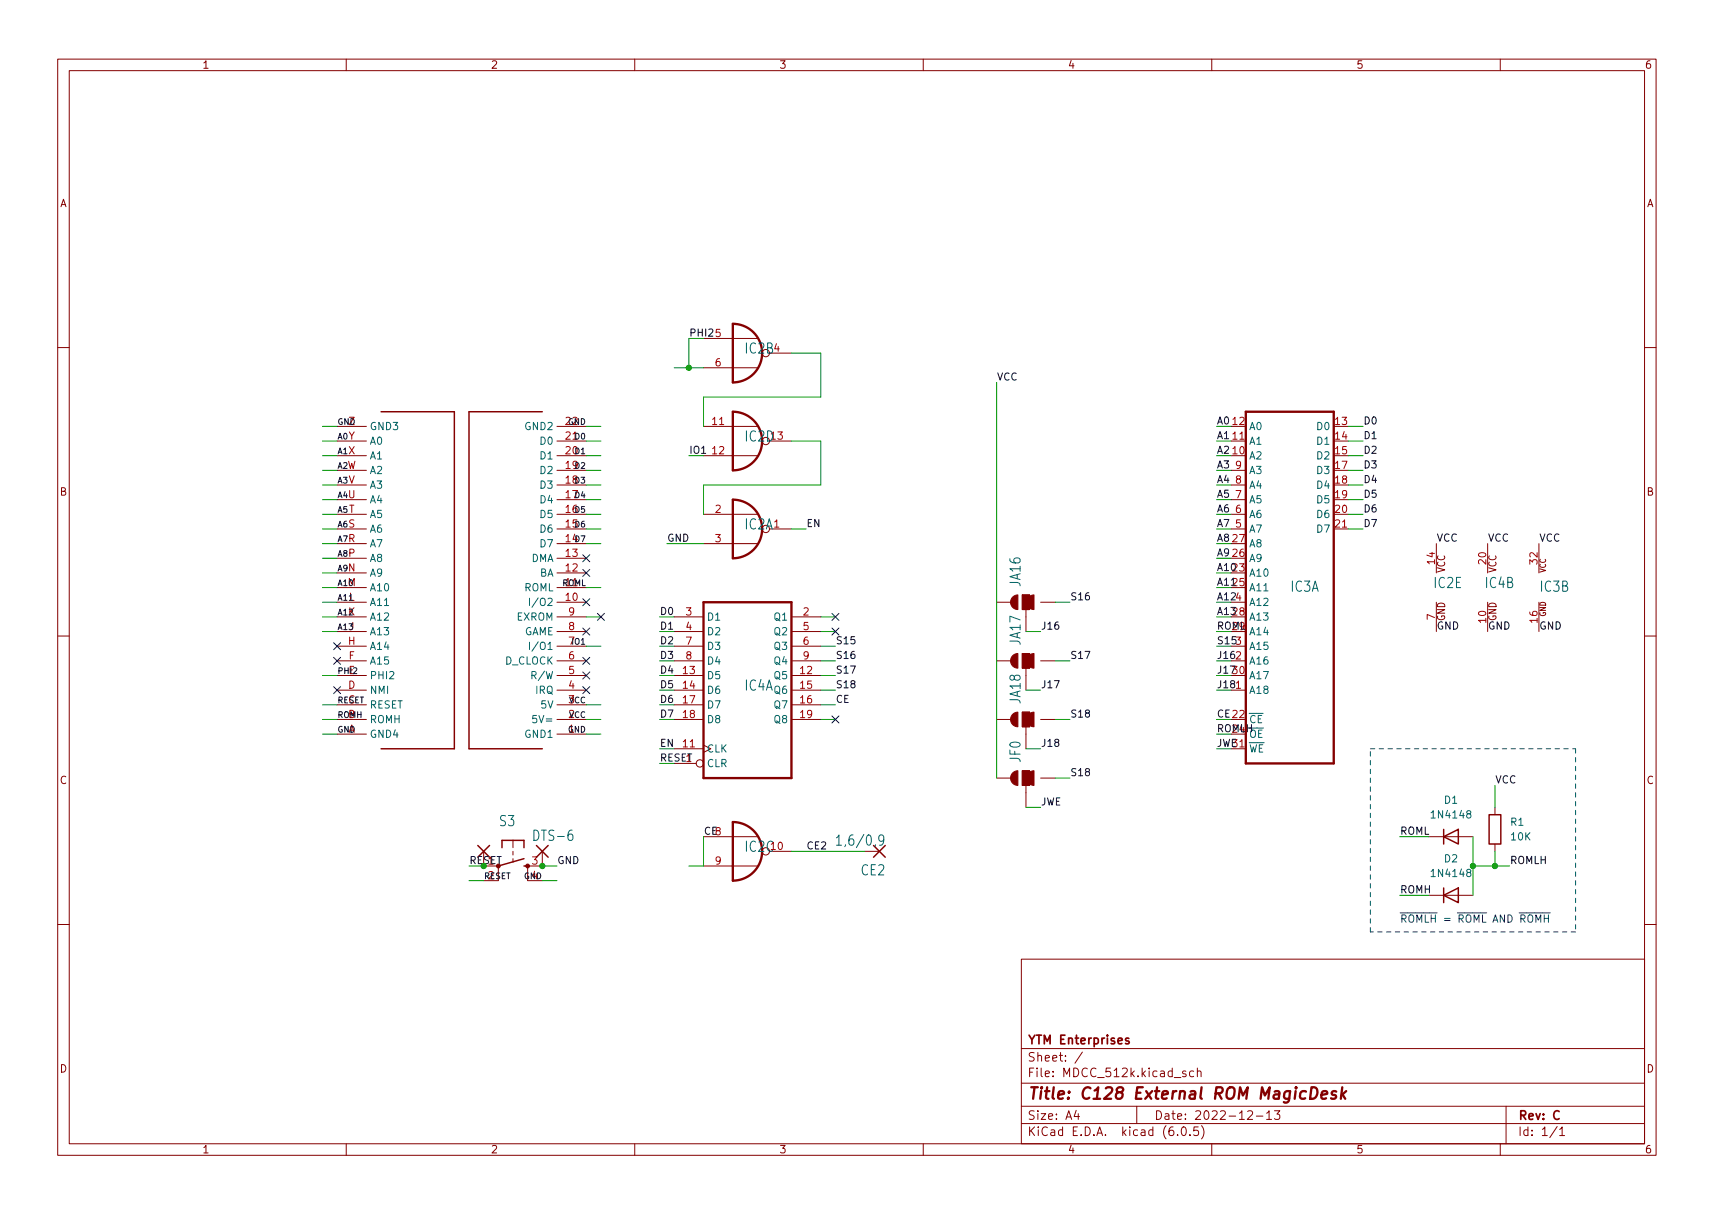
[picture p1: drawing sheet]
<svg xmlns="http://www.w3.org/2000/svg" width="297mm" height="210mm" viewBox="0 0 297 210" stroke-linecap="round" stroke-linejoin="round" font-family="sans-serif">
<g fill="none" stroke="#840000" stroke-width=".17">
<path d="M10 10.2h277v190.1h-277zM12 12.2h273v186.1h-273zM60 10.2v2M110 10.2v2M160 10.2v2M210 10.2v2M260 10.2v2M121.9 58.7h9.4M10 60.2h2M58.4 79h5.1M58.4 76.4h5.1M58.4 73.9h5.1"/>
<path d="M96.5 79h5.1M96.5 76.4h5.1M96.5 73.9h5.1M121.9 79h9.4M121.9 73.9h9.4M121.9 63.7h9.4M133.3 76.4h3.9M133.3 61.2h3.9M213.4 76.4h2.5M285 60.2h2M58.4 99.3h5.1M58.4 96.8h5.1"/>
<path d="M58.4 94.2h5.1M58.4 91.7h5.1M58.4 89.1h5.1M58.4 86.6h5.1M58.4 84.1h5.1M58.4 81.5h5.1M96.5 99.3h5.1M96.5 96.8h5.1M96.5 94.2h5.1M96.5 91.7h5.1M96.5 89.1h5.1M96.5 86.6h5.1"/>
<path d="M96.5 84.1h5.1M96.5 81.5h5.1M121.9 94.2h9.4M121.9 89.1h9.4M133.3 91.7h3.9M213.4 91.7h2.5M213.4 89.1h2.5M213.4 86.6h2.5M213.4 84.1h2.5M213.4 81.5h2.5M231.1 91.7h2.6M248.9 94.2v5.1"/>
<path d="M257.8 94.2v5.1M266.7 94.2v5.1M10 110.2h2M58.4 104.4h5.1M58.4 101.8h5.1M58.4 119.6h5.1M58.4 117.1h5.1M58.4 114.5h5.1M58.4 112h5.1M58.4 109.5h5.1M58.4 106.9h5.1M96.5 104.4h5.1"/>
<path d="M96.5 101.8h5.1M96.5 119.6h5.1M96.5 117.1h5.1M96.5 114.5h5.1M96.5 112h5.1M96.5 109.5h5.1M96.5 106.9h5.1M116.8 119.6h5.1M116.8 117.1h5.1M116.8 114.5h5.1M116.8 112h5.1M116.8 109.5h5.1"/>
<path d="M116.8 106.9h5.1M137.2 119.6h5M137.2 117.1h5M137.2 114.5h5M137.2 112h5M137.2 109.5h5M137.2 106.9h5M172.7 104.4h2.6M172.7 114.5h2.6M177.2 103.1h1.2v2.6h-1.2zM177.2 113.3h1.2v2.5h-1.2zM177.8 105.7v3.8"/>
<path d="M177.8 115.8v3.8M180.3 104.4h2.6M180.3 114.5h2.6M213.4 104.4h2.5M213.4 119.6h2.5M213.4 114.5h2.5M213.4 112h2.5M248.9 104.4v5.1M257.8 104.4v5.1M266.7 104.4v5.1M285 110.2h2M58.4 127.2h5.1"/>
<path d="M58.4 124.7h5.1M58.4 122.2h5.1M96.5 127.2h5.1M96.5 124.7h5.1M96.5 122.2h5.1M116.8 124.7h5.1M116.8 122.2h5.1M116.8 132.3h3.8M116.8 129.8h5.1M137.2 124.7h5M137.2 122.2h5M172.7 124.7h2.6"/>
<path d="M172.7 134.9h2.6M177.2 133.6h1.2v2.5h-1.2zM177.2 123.4h1.2v2.6h-1.2zM177.8 126v3.8M177.8 136.1v3.8M180.3 124.7h2.6M180.3 134.9h2.6M213.4 129.8h2.5M259.1 139.9v1.3M83.8 147.6v2.5M86.4 150.1v2.5h-2.6M88.9 145.7v1.2"/>
<path d="M88.9 147.6v.6M88.9 148.8v.7M94 147.6v2.5h-2.6v2.5h2.6M121.9 150.1h9.4M121.9 145h9.4M133.3 147.6h3.9M247.6 145h7.7M247.6 155.2h7.7M259.1 146.3v1.3M10 160.2h2M177 166.3h108v32h-108zM285 160.2h2"/>
<path d="M60 198.3v2M110 198.3v2M160 198.3v2M177 194.8h108M177 191.8h108M177 187.8h108M177 181.8h108M186.5 192.5l-.4 1h1M186.9 193v1M187.6 182.4l-1.3 1.9M197 191.8v3M204.1 196.7v.1"/>
<path d="M204.9 195.4l.2-.1a.81 .81 0 0 1 .6 .7 .81 .81 0 0 1-.3 .8h-.2a.81 .81 0 0 1-.6-.6 .81 .81 0 0 1 .3-.8zM205.5 185.7l-.4-.1-.2 .2 .1 .3 .5 .1v.4h-.6M206.2 196.7v.1M206.9 185.7l-.5-.1-.3 .3v.4l.2 .3h.6M207.5 185.8l.2-.2 .4 .1v.9M207.5 185.1v1.5M207.6 195.3h-.7v.7l.2-.1 .5 .1 .1 .2-.1 .5-.2 .1-.5-.1M208.2 195.1a1.72 1.72 0 0 1 0 2.3M210 198.3v2M216.2 192.7l.2-.2h.4l.2 .2 .1 .3-1 1h1M217.7 193.5h1.2M219.5 193l.4-.5v1.5"/>
<path d="M219.5 194h.9M220.9 192.5h.9l-.5 .6 .4 .1v.7l-.2 .1h-.4l-.2-.1M260 198.3v2M261 191.8v6.5M269.9 195.3l-1.3 1.9M270.3 195.8l.4-.5v1.5M270.3 196.8h.9"/>
<circle cx="121.3" cy="132.3" r=".63"/>
</g>
<path d="M227.3 188.5h.5a1.02 1.02 0 0 1 .2 1.7l-.5 .3h-.5zM229 189.8l1-.2v-.4l-.2-.1-.6 .1-.2 1 .2 .3 .6-.1M231.6 189.2a.49 .49 0 0 0-.8 .3v.2l.7 .2 .1 .2-.2 .3-.2 .1-.5-.1M232.6 188.5l-.2 2M232.7 189.7l.4 .8M233.3 189.1l-.9 .8" fill="none" stroke="#840000" stroke-width=".4"/>
<path d="M195.6 180l-.3-.1-.2 .2v.3l.5 .1v.4h-.5" fill="none" stroke="#840000" stroke-width=".3"/>
<g fill="none" stroke="#840000" stroke-width=".25">
<path d="M66 71.4h12.7v58.4h-12.7M94 71.4h-12.7v58.4h12.7M82.8 146.6l2 2M84.8 146.6l-2 2M87 146.9v-1.2h3.8v1.2M90.8 148.8l-4.4 1.3M90.8 150.1h.6M93 146.6l2 2M95 146.6l-2 2M151.4 146.6l2 2M153.4 146.6l-2 2M250.2 145l2.5-1.2v2.5z"/>
<path d="M250.2 155.2l2.5-1.3v2.6zM250.2 143.8v2.5M250.2 153.9v2.6M258.1 141.2h2v5.1h-2z"/>
</g>
<path d="M91.8 103.7v1.3M91.8 111.3v1.3M93.3 103.6l-1.1 1.7M93.3 111.3l-1.1 1.6M93.7 103.9a.43 .43 0 0 1 .5-.2 .43 .43 0 0 1 .3 .4v.4a.42 .42 0 0 1-.4 .5 .42 .42 0 0 1-.5-.5zM95 103.8l.5-.1 .2 .4-.8 .9h.8M145 145.2l.4-.5v1.8M145 146.5h.8M153.2 145.5l-.3 .3-.5-.1-.1-.2v-.4l.1-.3 .5-.1 .2 .2a1.27 1.27 0 0 1-.4 1.6h-.3" fill="none" stroke="#006464" stroke-width=".17"/>
<g fill="#840000" stroke="#840000" stroke-width=".17">
<path d="M177.2 133.6h1.2v2.5h-1.2z"/>
<path d="M178.3 134l.4-.3 .5-.1v2.5a1.27 1.27 0 0 1-1.2-.7 1.27 1.27 0 0 1 .3-1.4z"/>
<path d="M175.5 134l.4-.3 .5-.1v2.5a1.27 1.27 0 0 1-1.2-.7 1.27 1.27 0 0 1 .3-1.4z"/>
<path d="M177.2 113.3h1.2v2.5h-1.2z"/>
<path d="M178.3 113.7l.4-.3 .5-.1v2.5a1.27 1.27 0 0 1-1.2-.8 1.27 1.27 0 0 1 .3-1.3z"/>
<path d="M175.5 113.7l.4-.3 .5-.1v2.5a1.27 1.27 0 0 1-1.2-.8 1.27 1.27 0 0 1 .3-1.3z"/>
<path d="M177.2 123.4h1.2v2.6h-1.2z"/>
<path d="M178.3 123.8l.4-.2 .5-.2v2.6a1.27 1.27 0 0 1-1.2-.8 1.27 1.27 0 0 1 .3-1.4z"/>
<path d="M175.5 123.8l.4-.2 .5-.2v2.6a1.27 1.27 0 0 1-1.2-.8 1.27 1.27 0 0 1 .3-1.4z"/>
<path d="M177.2 103.1h1.2v2.6h-1.2z"/>
<path d="M178.3 103.5l.4-.3 .5-.1v2.6a1.27 1.27 0 0 1-1.2-.8 1.27 1.27 0 0 1 .3-1.4z"/>
<path d="M175.5 103.5l.4-.3 .5-.1v2.6a1.27 1.27 0 0 1-1.2-.8 1.27 1.27 0 0 1 .3-1.4z"/>
<circle cx="86.4" cy="150.1" r=".33"/>
<circle cx="91.4" cy="150.1" r=".33"/>
</g>
<path d="M127 56.1v10.2M127 56.1a5.1 5.1 0 0 1 5.1 5.1 5.1 5.1 0 0 1-5.1 5.1M127 71.4v10.1M127 71.4a5.1 5.1 0 0 1 5.1 5 5.1 5.1 0 0 1-5.1 5.1M215.9 71.4h15.2v60.9h-15.2zM127 86.6v10.2M127 86.6a5.1 5.1 0 0 1 5.1 5.1 5.1 5.1 0 0 1-5.1 5.1M121.9 104.4h15.3v30.5h-15.3zM127 142.5v10.1M127 142.5a5.1 5.1 0 0 1 5.1 5.1 5.1 5.1 0 0 1-5.1 5" fill="none" stroke="#840000" stroke-width=".41"/>
<path d="M100.7 72.6a.51 .51 0 0 1 .6 .5 .51 .51 0 0 1-.6 .5zM99.8 101.5v-1l.3 .7 .4-.7v1M100.9 100.5v1h.5M59.3 126a.46 .46 0 0 0-.6 .4 .46 .46 0 0 0 .6 .4v-.3h-.2M91.6 151.4a.46 .46 0 0 0-.6 .4 .46 .46 0 0 0 .6 .4v-.3h-.2" fill="none" stroke="#0f0f0f" stroke-width=".17"/>
<path d="M237.5 129.8h35.5M273 129.8v31.7M237.5 161.5v-31.7M273 161.5h-35.5" fill="none" stroke="#0000c2" stroke-width=".17" stroke-dasharray=".8 .8"/>
<g fill="none" stroke="#009600" stroke-width=".17">
<path d="M119.4 58.7v5M55.9 79h2.5M55.9 73.9h2.5M55.9 76.4h2.5M101.6 79h2.5M101.6 73.9h2.5M101.6 76.4h2.5M116.8 63.7h5.1M137.2 76.4h5v7.7h-20.3v5M137.2 61.2h5v7.6h-20.3v5.1M172.7 66.3v68.6M210.8 76.4h2.6"/>
<path d="M233.7 79h2.5M233.7 73.9h2.5M233.7 76.4h2.5M55.9 86.6h2.5M55.9 84.1h2.5M55.9 81.5h2.5M55.9 94.2h2.5M55.9 91.7h2.5M55.9 89.1h2.5M55.9 96.8h2.5M55.9 99.3h2.5M101.6 86.6h2.5"/>
<path d="M101.6 84.1h2.5M101.6 81.5h2.5M101.6 94.2h2.5M101.6 91.7h2.5M101.6 89.1h2.5M115.6 94.2h6.3M137.2 91.7h2.5M233.7 86.6h2.5M233.7 84.1h2.5M233.7 81.5h2.5M233.7 91.7h2.5M233.7 89.1h2.5"/>
<path d="M55.9 109.5h2.5M55.9 101.8h2.5M55.9 106.9h2.5M55.9 104.4h2.5M55.9 117.1h2.5M101.6 112h2.5M101.6 101.8h2.5M101.6 106.9h2.5M114.3 109.5h2.5M142.2 109.5h2.6M142.2 112h2.6M142.2 106.9h2.6"/>
<path d="M142.2 117.1h2.6M142.2 119.6h2.6M142.2 114.5h2.6M177.8 109.5h2.5M177.8 119.6h2.5M182.9 104.4h2.5M182.9 114.5h2.5M55.9 124.7h2.5M55.9 122.2h2.5M55.9 127.2h2.5M101.6 124.7h2.5M101.6 122.2h2.5"/>
<path d="M101.6 127.2h2.5M142.2 124.7h2.6M142.2 122.2h2.6M177.8 129.8h2.5M177.8 139.9h2.5M182.9 134.9h2.5M182.9 124.7h2.5M259.1 136.1v3.8M81.3 152.6h2.5M94 150.1h2.5M94 152.6h2.5M121.9 145v5.1h-2.5"/>
<path d="M137.2 147.6h12.7M242.6 145h5M242.6 155.2h5M255.3 150.1h6.3M255.3 145v10.2M259.1 147.6v2.5"/>
</g>
<g fill="none" stroke="#000084" stroke-width=".17">
<path d="M101 98.7l1.2 1.2M101 96.2l1.2 1.2M102.2 98.7l-1.2 1.2M102.2 96.2l-1.2 1.2M57.8 111.4l1.2 1.2M57.8 113.9l1.2 1.3M57.8 119l1.2 1.2M59 111.4l-1.2 1.2M59 113.9l-1.2 1.3M59 119l-1.2 1.2M101 103.8l1.2 1.2M101 108.9l1.2 1.2"/>
<path d="M101 113.9l1.2 1.3M101 119l1.2 1.2M101 116.5l1.2 1.2M102.2 108.9l-1.2 1.2M102.2 113.9l-1.2 1.3M102.2 119l-1.2 1.2M102.2 103.8l-1.2 1.2M102.2 116.5l-1.2 1.2M103.5 106.3l1.2 1.2M104.7 106.3l-1.2 1.2M144.2 108.9l1.2 1.2M144.2 106.3l1.2 1.2"/>
<path d="M145.4 108.9l-1.2 1.2M145.4 106.3l-1.2 1.2M144.2 124.1l1.2 1.2M145.4 124.1l-1.2 1.2"/>
</g>
<g fill="#009600" stroke="#009600" stroke-width=".17">
<circle cx="83.8" cy="150.1" r=".46"/>
<circle cx="94" cy="150.1" r=".46"/>
<circle cx="119.4" cy="63.7" r=".46"/>
<circle cx="259.1" cy="150.1" r=".46"/>
<circle cx="255.3" cy="150.1" r=".46"/>
</g>
<text font-size="2.8" fill="#840000" x="178" y="190.6">Title: C128 External ROM MagicDesk</text>
<g font-size="2.5" fill="#006464">
<text x="129.2" y="61.3">IC2B</text>
<text x="129.2" y="76.5">IC2D</text>
<text x="129.1" y="91.8">IC2A</text>
<text x="176.9" y="101.6" transform="rotate(-90 176.9 101.6)">JA16</text>
<text x="248.6" y="101.9">IC2E</text>
<text x="257.5" y="101.9">IC4B</text>
<text x="223.7" y="102.6">IC3A</text>
<text x="267" y="102.6">IC3B</text>
<text x="176.9" y="111.8" transform="rotate(-90 176.9 111.8)">JA17</text>
<text x="129.1" y="119.7">IC4A</text>
<text x="176.9" y="121.9" transform="rotate(-90 176.9 121.9)">JA18</text>
<text x="176.9" y="132.1" transform="rotate(-90 176.9 132.1)">JF0</text>
<text x="86.6" y="143.2">S3</text>
<text x="92.8" y="145.8">DTS-6</text>
<text x="129.2" y="147.7">IC2C</text>
<text x="145.8" y="146.6">1,6/0,9</text>
<text x="149.2" y="151.7">CE2</text>
</g>
<g font-size="2.1" fill="#840000">
<text x="178" y="184">Sheet: /</text>
<text x="178" y="181">YTM Enterprises</text>
<text x="178" y="186.7">File: MDCC_512k.kicad_sch</text>
<text x="178" y="196.9">KiCad E.D.A. kicad (6.0.5)</text>
<text x="178" y="194.1">Size: A4</text>
<text x="200" y="194.1">Date: 2022-12-13</text>
<text x="263" y="194.1">Rev: C</text>
<text x="263" y="196.9">Id: 1/1</text>
</g>
<g font-size="1.8" fill="#840000">
<text x="35" y="11.9">1</text>
<text x="85" y="11.9">2</text>
<text x="135" y="11.9">3</text>
<text x="185" y="11.9">4</text>
<text x="235" y="11.9">5</text>
<text x="285" y="11.9">6</text>
<text x="10.3" y="35.9">A</text>
<text x="285.3" y="35.9">A</text>
<text x="10.3" y="85.9">B</text>
<text x="285.3" y="85.9">B</text>
<text x="250.4" y="99.3" transform="rotate(-90 250.4 99.3)">VCC</text>
<text x="259.3" y="99.3" transform="rotate(-90 259.3 99.3)">VCC</text>
<text x="250.4" y="107.6" transform="rotate(-90 250.4 107.6)">GND</text>
<text x="259.3" y="107.6" transform="rotate(-90 259.3 107.6)">GND</text>
<text x="10.3" y="135.9">C</text>
<text x="285.3" y="135.9">C</text>
<text x="10.3" y="185.9">D</text>
<text x="285.3" y="185.9">D</text>
<text x="35" y="199.9">1</text>
<text x="85" y="199.9">2</text>
<text x="135" y="199.9">3</text>
<text x="185" y="199.9">4</text>
<text x="235" y="199.9">5</text>
<text x="285" y="199.9">6</text>
</g>
<g font-size="1.8" fill="#a90000">
<text x="124" y="58.4">5</text>
<text x="124" y="63.5">6</text>
<text x="134.1" y="61">4</text>
<text x="60.4" y="76.2">Y</text>
<text x="98.1" y="76.2">21</text>
<text x="123.5" y="73.7">11</text>
<text x="133.6" y="76.2">13</text>
<text x="213.6" y="76.2">11</text>
<text x="213.6" y="73.7">12</text>
<text x="231.4" y="73.7">13</text>
<text x="231.4" y="76.2">14</text>
<text x="60.1" y="81.3">W</text>
<text x="60.4" y="83.8">V</text>
<text x="60.4" y="78.7">X</text>
<text x="98.1" y="83.8">18</text>
<text x="98.1" y="81.3">19</text>
<text x="98.1" y="78.7">20</text>
<text x="123.5" y="78.7">12</text>
<text x="213.6" y="78.7">10</text>
<text x="214.1" y="83.8">8</text>
<text x="214.1" y="81.3">9</text>
<text x="231.4" y="78.7">15</text>
<text x="231.4" y="81.3">17</text>
<text x="231.4" y="83.8">18</text>
<text x="60.4" y="88.9">T</text>
<text x="98.1" y="88.9">16</text>
<text x="98.1" y="86.4">17</text>
<text x="124" y="88.9">2</text>
<text x="214.1" y="88.9">6</text>
<text x="214.1" y="86.4">7</text>
<text x="231.4" y="86.4">19</text>
<text x="231.4" y="88.9">20</text>
<text x="60.3" y="94">R</text>
<text x="60.4" y="91.4">S</text>
<text x="98.1" y="94">14</text>
<text x="98.1" y="91.4">15</text>
<text x="124" y="94">3</text>
<text x="134.1" y="91.4">1</text>
<text x="213.6" y="94">27</text>
<text x="214.1" y="91.4">5</text>
<text x="231.4" y="91.4">21</text>
<text x="60.3" y="99.1">N</text>
<text x="60.4" y="96.5">P</text>
<text x="98.1" y="99.1">12</text>
<text x="98.1" y="96.5">13</text>
<text x="213.6" y="96.5">26</text>
<text x="248.7" y="97.8" transform="rotate(-90 248.7 97.8)">14</text>
<text x="257.6" y="97.8" transform="rotate(-90 257.6 97.8)">20</text>
<text x="266.4" y="97.8" transform="rotate(-90 266.4 97.8)">32</text>
<text x="98.1" y="104.1">10</text>
<text x="98.6" y="106.7">9</text>
<text x="118.9" y="106.7">3</text>
<text x="139.2" y="106.7">2</text>
<text x="248.7" y="107.4" transform="rotate(-90 248.7 107.4)">7</text>
<text x="257.6" y="107.9" transform="rotate(-90 257.6 107.9)">10</text>
<text x="266.4" y="107.9" transform="rotate(-90 266.4 107.9)">16</text>
<text x="60.3" y="111.8">H</text>
<text x="98.6" y="109.2">8</text>
<text x="118.9" y="109.2">4</text>
<text x="118.9" y="111.8">7</text>
<text x="139.2" y="109.2">5</text>
<text x="139.2" y="111.8">6</text>
<text x="60.3" y="119.4">D</text>
<text x="60.4" y="114.3">F</text>
<text x="98.6" y="119.4">4</text>
<text x="98.6" y="116.8">5</text>
<text x="98.6" y="114.3">6</text>
<text x="118.4" y="116.8">13</text>
<text x="118.4" y="119.4">14</text>
<text x="118.9" y="114.3">8</text>
<text x="138.7" y="116.8">12</text>
<text x="138.7" y="119.4">15</text>
<text x="139.2" y="114.3">9</text>
<text x="214.1" y="119.4">1</text>
<text x="214.1" y="114.3">2</text>
<text x="118.4" y="121.9">17</text>
<text x="118.4" y="124.5">18</text>
<text x="138.7" y="121.9">16</text>
<text x="138.7" y="124.5">19</text>
<text x="118.4" y="129.5">11</text>
<text x="92.2" y="149.9">3</text>
<text x="124" y="149.9">9</text>
<text x="133.6" y="147.3">10</text>
</g>
<g font-size="1.8" fill="#0f0f0f">
<text x="60.4" y="73.7">Z</text>
<text x="98.1" y="73.7">22</text>
<text x="60.3" y="86.4">U</text>
<text x="248.9" y="93.9">VCC</text>
<text x="257.8" y="93.9">VCC</text>
<text x="266.7" y="93.9">VCC</text>
<text x="60.2" y="101.6">M</text>
<text x="98.1" y="101.6">11</text>
<text x="60.3" y="106.7">K</text>
<text x="60.4" y="104.1">L</text>
<text x="60.5" y="109.2">J</text>
<text x="98.6" y="111.8">7</text>
<text x="213.6" y="109.2">29</text>
<text x="248.9" y="109.1">GND</text>
<text x="257.8" y="109.1">GND</text>
<text x="266.7" y="109.1">GND</text>
<text x="60.4" y="116.8">E</text>
<text x="60.3" y="124.5">B</text>
<text x="60.3" y="121.9">C</text>
<text x="98.6" y="124.5">2</text>
<text x="98.6" y="121.9">3</text>
<text x="216.4" y="125.3">~{CE}</text>
<text x="60.3" y="127">A</text>
<text x="98.6" y="127">1</text>
<text x="213.6" y="127">24</text>
<text x="213.6" y="129.5">31</text>
<text x="118.9" y="132.1">1</text>
<text x="259.1" y="135.8">VCC</text>
<text x="84.6" y="149.9">1</text>
<text x="242.6" y="144.7">ROML</text>
<text x="261.6" y="149.8">ROMLH</text>
<text x="84.6" y="152.4">2</text>
<text x="92.2" y="152.4">4</text>
<text x="242.6" y="154.8">ROMH</text>
</g>
<g font-size="1.8" fill="#006464">
<text x="64" y="77.1">A0</text>
<text x="64" y="74.5">GND3</text>
<text x="91.1" y="74.5">GND2</text>
<text x="93.8" y="77.1">D0</text>
<text x="216.4" y="77.1">A1</text>
<text x="216.4" y="74.5">A0</text>
<text x="228.4" y="74.5">D0</text>
<text x="228.4" y="77.1">D1</text>
<text x="64" y="82.2">A2</text>
<text x="64" y="79.6">A1</text>
<text x="93.8" y="82.2">D2</text>
<text x="93.8" y="79.6">D1</text>
<text x="216.4" y="79.6">A2</text>
<text x="216.4" y="82.2">A3</text>
<text x="228.4" y="79.6">D2</text>
<text x="228.4" y="82.2">D3</text>
<text x="64" y="89.8">A5</text>
<text x="64" y="87.2">A4</text>
<text x="64" y="84.7">A3</text>
<text x="93.8" y="89.8">D5</text>
<text x="93.8" y="87.2">D4</text>
<text x="93.8" y="84.7">D3</text>
<text x="216.4" y="89.8">A6</text>
<text x="216.4" y="87.2">A5</text>
<text x="216.4" y="84.7">A4</text>
<text x="228.4" y="84.7">D4</text>
<text x="228.4" y="87.2">D5</text>
<text x="228.4" y="89.8">D6</text>
<text x="64" y="94.9">A7</text>
<text x="64" y="92.3">A6</text>
<text x="93.8" y="94.9">D7</text>
<text x="93.8" y="92.3">D6</text>
<text x="216.4" y="94.9">A8</text>
<text x="216.4" y="92.3">A7</text>
<text x="228.4" y="92.3">D7</text>
<text x="64" y="99.9">A9</text>
<text x="64" y="97.4">A8</text>
<text x="92" y="97.4">DMA</text>
<text x="93.5" y="99.9">BA</text>
<text x="216.4" y="99.9">A10</text>
<text x="216.4" y="97.4">A9</text>
<text x="64" y="107.6">A12</text>
<text x="64" y="105">A11</text>
<text x="64" y="102.5">A10</text>
<text x="89.5" y="107.6">EXROM</text>
<text x="90.8" y="102.5">ROML</text>
<text x="122.4" y="107.6">D1</text>
<text x="134.3" y="107.6">Q1</text>
<text x="216.4" y="102.5">A11</text>
<text x="216.4" y="107.6">A13</text>
<text x="216.4" y="105">A12</text>
<text x="64" y="112.6">A14</text>
<text x="64" y="110.1">A13</text>
<text x="90.7" y="110.1">GAME</text>
<text x="92.7" y="112.6">I/O1</text>
<text x="122.4" y="110.1">D2</text>
<text x="122.4" y="112.6">D3</text>
<text x="134.3" y="110.1">Q2</text>
<text x="134.3" y="112.6">Q3</text>
<text x="216.4" y="110.1">A14</text>
<text x="216.4" y="112.6">A15</text>
<text x="64" y="117.7">PHI2</text>
<text x="64" y="115.2">A15</text>
<text x="87.5" y="115.2">D_CLOCK</text>
<text x="92.6" y="117.7">R/W</text>
<text x="122.4" y="117.7">D5</text>
<text x="122.4" y="115.2">D4</text>
<text x="134.3" y="117.7">Q5</text>
<text x="134.3" y="115.2">Q4</text>
<text x="216.4" y="115.2">A16</text>
<text x="216.4" y="117.7">A17</text>
<text x="64" y="125.3">ROMH</text>
<text x="64" y="122.8">RESET</text>
<text x="64" y="120.3">NMI</text>
<text x="92.8" y="125.3">5V=</text>
<text x="92.9" y="120.3">IRQ</text>
<text x="93.8" y="122.8">5V</text>
<text x="122.4" y="120.3">D6</text>
<text x="122.4" y="122.8">D7</text>
<text x="122.4" y="125.3">D8</text>
<text x="134.3" y="120.3">Q6</text>
<text x="134.3" y="122.8">Q7</text>
<text x="134.3" y="125.3">Q8</text>
<text x="216.4" y="120.3">A18</text>
<text x="64" y="127.9">GND4</text>
<text x="91.1" y="127.9">GND1</text>
<text x="122.4" y="130.4">CLK</text>
<text x="216.4" y="127.9">~{OE}</text>
<text x="216.4" y="130.4">~{WE}</text>
<text x="122.4" y="133">CLR</text>
<text x="248.4" y="141.9">1N4148</text>
<text x="250.3" y="139.3">D1</text>
<text x="261.8" y="143.1">R1</text>
<text x="250.3" y="149.5">D2</text>
<text x="261.9" y="145.7">10K</text>
<text x="248.4" y="152">1N4148</text>
</g>
<text font-size="1.8" fill="#0000c2" x="242.6" y="159.9">~{ROMLH} = ~{ROML} AND ~{ROMH}</text>
<g font-size="1.7" fill="#009600">
<text x="119.4" y="58.3">PHI2</text>
<text x="210.8" y="73.6">A0</text>
<text x="119.4" y="78.6">IO1</text>
<text x="210.8" y="83.7">A4</text>
<text x="210.8" y="81.2">A3</text>
<text x="210.8" y="78.6">A2</text>
<text x="210.8" y="86.3">A5</text>
<text x="210.8" y="88.8">A6</text>
<text x="210.8" y="93.9">A8</text>
<text x="210.8" y="91.3">A7</text>
<text x="210.8" y="101.5">A1125</text>
<text x="210.8" y="99">A1023</text>
<text x="210.8" y="96.4">A9</text>
<text x="114.3" y="106.6">D0</text>
<text x="210.8" y="106.6">A1328</text>
<text x="210.8" y="104">A124</text>
<text x="114.3" y="111.7">D2</text>
<text x="210.8" y="109.1">ROML</text>
<text x="210.8" y="111.7">S153</text>
<text x="114.3" y="116.7">D4</text>
<text x="114.3" y="114.2">D3</text>
<text x="114.3" y="119.3">D5</text>
<text x="210.8" y="114.2">J16</text>
<text x="210.8" y="116.7">J1730</text>
<text x="210.8" y="119.3">J18</text>
<text x="114.3" y="124.4">D7</text>
<text x="114.3" y="121.8">D6</text>
<text x="210.8" y="124.4">CE 22</text>
<text x="114.3" y="132">RESET</text>
<text x="114.3" y="129.4">EN</text>
<text x="210.8" y="129.4">JWE</text>
<text x="210.8" y="126.9">ROMLH</text>
<text x="81.3" y="149.8">RESET</text>
</g>
<g font-size="1.7" fill="#0f0f0f">
<text x="172.7" y="65.9">VCC</text>
<text x="210.8" y="76.1">A1</text>
<text x="236.2" y="73.6">D0</text>
<text x="236.2" y="76.1">D1</text>
<text x="236.2" y="78.6">D2</text>
<text x="236.2" y="81.2">D3</text>
<text x="236.2" y="83.7">D4</text>
<text x="236.2" y="86.3">D5</text>
<text x="236.2" y="88.8">D6</text>
<text x="115.6" y="93.9">GND</text>
<text x="139.7" y="91.3">EN</text>
<text x="236.2" y="91.3">D7</text>
<text x="185.4" y="104">S16</text>
<text x="114.3" y="109.1">D1</text>
<text x="144.8" y="111.7">S15</text>
<text x="180.3" y="109.1">J16</text>
<text x="144.8" y="116.7">S17</text>
<text x="144.8" y="114.2">S16</text>
<text x="144.8" y="119.3">S18</text>
<text x="180.3" y="119.3">J17</text>
<text x="185.4" y="114.2">S17</text>
<text x="144.8" y="121.8">CE</text>
<text x="185.4" y="124.4">S18</text>
<text x="180.3" y="129.4">J18</text>
<text x="185.4" y="134.5">S18</text>
<text x="180.3" y="139.6">JWE</text>
<text x="96.5" y="149.8">GND</text>
<text x="121.9" y="144.7">CE8</text>
<text x="139.7" y="147.2">CE2</text>
</g>
<g font-size="1.4" fill="#0f0f0f">
<text x="58.4" y="76.2">A0</text>
<text x="58.4" y="73.6">GND</text>
<text x="99.8" y="76.2">D0</text>
<text x="58.4" y="83.8">A3</text>
<text x="58.4" y="81.2">A2</text>
<text x="58.4" y="78.7">A1</text>
<text x="99.8" y="78.7">D1</text>
<text x="99.8" y="83.8">D3</text>
<text x="99.8" y="81.2">D2</text>
<text x="58.4" y="86.3">A4</text>
<text x="58.4" y="88.9">A5</text>
<text x="99.8" y="86.3">D4</text>
<text x="99.8" y="88.9">D5</text>
<text x="58.4" y="91.4">A6</text>
<text x="58.4" y="93.9">A7</text>
<text x="99.8" y="93.9">D7</text>
<text x="99.8" y="91.4">D6</text>
<text x="58.4" y="99">A9</text>
<text x="58.4" y="101.6">A10</text>
<text x="58.4" y="96.5">A8</text>
<text x="58.4" y="104.1">A11</text>
<text x="58.4" y="106.6">A12</text>
<text x="58.4" y="109.2">A13</text>
<text x="99.3" y="111.7">IO1</text>
<text x="58.4" y="116.8">PHI2</text>
<text x="58.4" y="121.9">RESET</text>
<text x="58.4" y="124.4">ROMH</text>
<text x="98.6" y="124.4">VCC</text>
<text x="98.6" y="121.9">VCC</text>
<text x="98.5" y="127">GND</text>
<text x="83.8" y="152.4">RESET</text>
</g>
<g font-size="1.4" fill="#840000">
<text x="267.9" y="99.3" transform="rotate(-90 267.9 99.3)">VCC</text>
<text x="267.9" y="106.9" transform="rotate(-90 267.9 106.9)">GND</text>
</g>
</svg>
